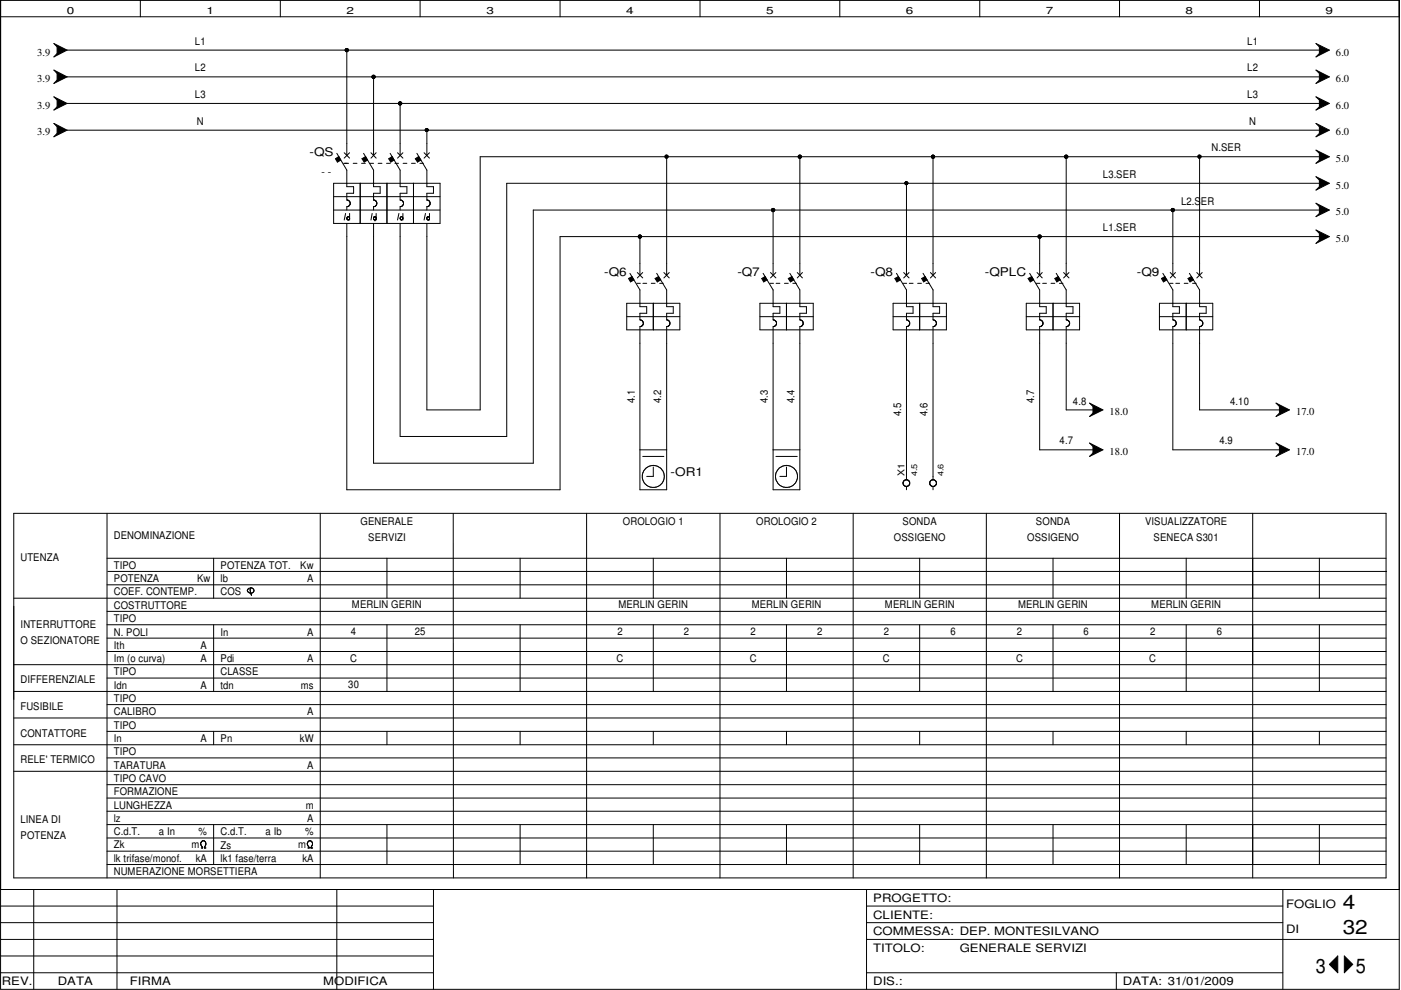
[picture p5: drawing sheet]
<svg xmlns="http://www.w3.org/2000/svg" width="297mm" height="210mm" viewBox="0 0 297 210" stroke-linecap="round" stroke-linejoin="round" font-family="sans-serif">
<g fill="none" stroke="#000" stroke-width=".21">
<path d="M.1 0h296.6v209.8h-296.6zM.1 3.6h296.6M11.4 9.2l2.8 1.4-2.8 1.5 .7-.8v-1.4zM11.4 14.9l2.8 1.4-2.8 1.4 .7-.7v-1.4zM14.2 10.6h265.5M14.2 16.3h265.5M29.8 0v3.6M59.4 0v3.6M73.5 10.6v22.3M79.2 16.3v16.6M89.1 0v3.6M118.7 0v3.6"/>
<path d="M148.4 0v3.6M178.1 0v3.6M207.7 0v3.6M237.4 0v3.6M267 0v3.6M279 9.2l2.9 1.4-2.9 1.5 .7-.8v-1.4zM279 14.9l2.9 1.4-2.9 1.4 .7-.7v-1.4zM11.4 26.2l2.8 1.4-2.8 1.4 .7-.7v-1.4zM11.4 20.5l2.8 1.4-2.8 1.4 .7-.7v-1.4zM14.2 27.6h265.5M14.2 21.9h265.5M70.7 38.9h22.6v8.5h-22.6z"/>
<path d="M71.1 33.7l.7-.5 .5 .8-.8 .4zM71.4 32.5l2.1 3.6v3.5h1.5v1.4h-1.5v1.4l.4 .1M72.9 34.6h1M73 32.4l1.1 1.1M74.1 32.4l-1.1 1.1M74.9 34.6h.8M76.4 38.9v8.5M76.7 34.6h.8M76.7 33.7l.8-.5 .4 .8-.7 .4zM77.1 32.5l2.1 3.6v3.5h1.4v1.4h-1.4v1.4l.6 .3 .1 .4-.1 .4M78.4 34.6h.8M78.7 32.4l1.1 1.1"/>
<path d="M79.8 32.4l-1.1 1.1M80.2 34.6h.8M82 34.6h.8M82 38.9v8.5M82.4 33.7l.7-.5 .5 .8-.8 .4zM82.7 32.5l2.1 3.6v3.5h1.5v1.4h-1.5v1.4a.68 .68 0 0 1 .7 1M83.7 34.6h.8M84.3 32.4l1.1 1.1M84.8 21.9v11M85.4 32.4l-1.1 1.1M85.5 34.6h.8M87.2 34.6h.8"/>
<path d="M87.7 38.9v8.5M88 33.7l.8-.5 .4 .8-.7 .4zM88.4 32.5l2.1 3.6v3.5h1.4v1.4h-1.4v1.4l.4 .1 .3 .4-.1 .6-.6 .3v.7M89 34.6h.8M89.9 32.4l1.2 1.1M90.5 27.6v5.3M91.1 32.4l-1.2 1.1M141.3 33.2v25.2M169.6 33.2v25.2M192.2 38.9v19.5M197.8 33.2v25.2M226.1 33.2v25.2"/>
<path d="M254.3 33.2v25.2M279 20.5l2.9 1.4-2.9 1.4 .7-.7v-1.4zM279 26.2l2.9 1.4-2.9 1.4 .7-.7v-1.4zM279 31.8l2.9 1.4-2.9 1.4 .7-.6v-1.5zM279 37.5l2.9 1.4-2.9 1.4 .7-.7v-1.4zM279.7 38.9h-172.3v53.6h-22.6v-45.1M279.7 33.2h-177.9v53.7h-11.3v-39.5M70.7 44.5h22.6M70.7 41.7h22.6M73.3 45.3l-.3 1.4M73.5 47.4v56.4h45.2v-53.6h161M73.7 46l.4 .1"/>
<path d="M73.8 45.9l-.2 .2v.3a.25 .25 0 0 0 .1 .2 .25 .25 0 0 0 .3 0M73.8 42.5h.1M73.9 42.5h.1M73.9 43.7h.1M73.9 45.9v.1M73.9 42.5l.2 .2M74.1 42.7h.1M74.1 46.5l-.2 .1M74.1 46.2h.1M74.1 42.7l.1 .6-.4 .5h-.3v.7M74.1 45.3v1.4M74.1 46.4h.1"/>
<path d="M78.9 45.3l-.2 1.4M79.3 46.6h.1M79.4 45.9v.1M79.5 46.7h.1M79.5 42.5h.1M79.5 43.7h.1M79.5 45.9v.1M79.6 46.6h.1M79.7 43.6h.1M79.7 46.5h.1M79.8 43.5l-.6 .3v.7M79.8 46.2l-.2-.2-.4 .1v.3l.2 .2"/>
<path d="M79.8 46.4l-.3 .3-.1-.1M79.8 45.3v1.4M79.8 43.5h.1M84.6 45.3l-.3 1.4M85 46l-.2 .4 .2 .2M85 46h.3M85.1 45.9l-.1 .1M85.2 42.5h.1M85.2 43.7h.1M85.2 45.9v.1M85.2 46.6h.1M85.3 46l.1 .2"/>
<path d="M85.4 46.3l-.2 .4-.2-.1M85.4 42.7l.1 .1M85.4 45.3v1.4M85.5 43.4l-.4 .4h-.3v.7M85.5 43.4h.1M85.5 42.9h.1M85.5 43.3h.1M90.2 45.3l-.3 1.4M90.5 46.5h.1M90.6 46.6h.1M90.7 45.9v.1M90.8 45.9v.1"/>
<path d="M90.9 46.6h.1M91.1 46.2l-.2-.2-.4 .1v.3l.2 .3 .4-.3M91.1 45.3v1.4M91.1 43.4h.1M133.3 59.1l.7-.5 .4 .8-.7 .4zM133.6 58l2.1 3.5v3.5h1.4v1.4h-1.4v1.4l.6 .4M135.1 57.8l1.2 1.1M135.7 50.2v8.2M136.3 57.8l-1.2 1.1M138.9 59.1l.7-.5 .5 .8-.7 .4zM139.2 58l2.1 3.5v3.5h1.4v1.4h-1.4v1.4l.5 .2M140.8 57.8l1.1 1.1"/>
<path d="M141.9 57.8l-1.1 1.1M161.5 59.1l.7-.5 .4 .8-.7 .4zM161.8 58l2.1 3.5v3.5h1.5v1.4h-1.5v1.4l.5 .2 .2 .4-.1 .6-.6 .3v34.5h5.7v-34.5l.6-.4M163.4 57.8l1.1 1.1M163.9 44.5v13.9M164.5 57.8l-1.1 1.1M167.1 59.1l.8-.5 .4 .8-.7 .4zM167.5 58l2.1 3.5v3.5h1.4v1.4h-1.4v1.4l.6 .4M169 57.8l1.1 1.1M170.1 57.8l-1.1 1.1M189.7 59.1l.8-.5 .4 .8-.7 .4zM190.1 58l2.1 3.5v3.5h1.4v1.4h-1.4v1.4l.5 .2"/>
<path d="M191.6 57.8l1.1 1.1M192.7 57.8l-1.1 1.1M195.4 59.1l.7-.5 .4 .8-.7 .4zM195.7 58l2.1 3.5v3.5h1.4v1.4h-1.4v1.4l.7 .4M197.3 57.8l1.1 1.1M198.4 57.8l-1.1 1.1M218 59.1l.7-.5 .5 .8-.8 .4zM218.3 58l2.1 3.5v3.5h1.4v1.4h-1.4v1.4l.7 .4M219.9 57.8l1.1 1.1M220.4 50.2v8.2M221 57.8l-1.1 1.1M223.6 59.1l.8-.5 .4 .8-.7 .4z"/>
<path d="M223.9 58l2.2 3.5v3.5h1.4v1.4h-1.4v1.4l.6 .4M225.5 57.8l1.1 1.1M226.6 57.8l-1.1 1.1M246.2 59.1l.8-.5 .4 .8-.7 .4zM246.5 58l2.2 3.5v3.5h1.4v1.4h-1.4v1.4l.6 .4M248.1 57.8l1.1 1.1M248.7 44.5v13.9M249.2 57.8l-1.1 1.1M251.9 59.1l.7-.5 .4 .8-.7 .4zM252.2 58l2.1 3.5v3.5h1.4v1.4h-1.4v1.4l.6 .4v.7M253.7 57.8l1.2 1.1M254.9 57.8l-1.2 1.1"/>
<path d="M279 43.1l2.9 1.4-2.9 1.4 .7-.6v-1.5zM279 48.8l2.9 1.4-2.9 1.4 .7-.7v-1.4zM279.7 44.5h-166.6v53.7h-33.9v-50.8M132.9 64.3h11.2v5.6h-11.2zM132.9 67.1h11.2M135 60.1h.8M135.7 69.3v34.5h5.6v-34.5M135.7 69.3h.1M136 69.2h.1M136.1 68h.1M136.1 69.1l-.4 .2M136.1 69.1h.1"/>
<path d="M136.3 68.1v.1M136.3 68.2v.7M136.3 68.2l.1 .1M136.3 60.1h.8M136.4 68.8l-.3 .3M138.1 60.1h.8M138.5 64.3v5.6M139.9 60.1h.7M141.3 69.3h.1M141.6 67.9h.1M141.6 69.2h.1M141.8 68h.1"/>
<path d="M141.8 69.1h.1M141.8 69.1l-.4 .2M141.8 68l.2 .2v.6l-.2 .2M141.9 68.2h.1M141.9 68.9h.1M142 68.3h.1M142 68.7v.1M161.1 64.3h11.3v5.6h-11.3zM161.1 67.1h11.3M163.2 60.1h.8M164.2 69.2h.1M164.5 60.1h.9"/>
<path d="M166.3 60.1h.8M166.7 64.3v5.6M168.1 60.1h.8M170 68h.1M170 69.1h.1M170.1 68.1h.1M170.1 69h.1M170.2 68.2v.6M170.2 68.2h.1M170.2 68.8v.1M189.4 64.3h11.3v5.6h-11.3zM189.4 67.1h11.3"/>
<path d="M191.5 60.1h.7M192.7 69.1l-.5 .2v32.4M192.7 68l.2 .3v.4l-.2 .3M192.7 68h.1M192.7 69v.1M192.8 60.1h.8M192.8 68.2v.1M194.6 60.1h.8M195 64.3v5.6M196.3 60.1h.8M198.2 68h.1M198.2 69.1h.1"/>
<path d="M198.4 68.1h.1M198.4 69h.1M198.5 68.9l-.7 .4v32.4M198.5 68.2v.6M198.5 68.2h.1M198.5 68.8v.1M217.6 64.3h11.3v5.6h-11.3zM217.6 67.1h11.3M219.7 60.1h.8M220.4 69.3v26.1h11.3M220.4 69.3h.1M220.7 69.2h.1"/>
<path d="M220.8 68h.1M220.8 69.1h.1M220.8 69.1l-.3 .2M220.9 68v.1M221.1 60.1h.8M221.1 68.2v.1M221.1 68.2v.7M221.1 68.8l-.2 .3M222.8 60.1h.8M223.3 64.3v5.6M224.6 60.1h.8M226.4 69.2h.1"/>
<path d="M226.5 68h.1M226.6 68.1v.1M226.7 68.2l.1 .2M226.7 68.2h.1M226.7 68.8v.1M226.7 68.3l-.1 .7-.5 .3v17.6h5.6M226.8 68.7h-.1M245.8 64.3h11.3v5.6h-11.3zM245.8 67.1h11.3M247.9 60.1h.8M249.3 68.9l-.6 .4v26.1h22.6M249.3 60.1h.8"/>
<path d="M249.3 68.2v.6M249.3 68.2h.1M249.3 68.8v.1M251.1 60.1h.8M251.5 64.3v5.6M252.9 60.1h.7M254.9 68.2h.1M255 68.8l-.3 .4-.4 .1v17.6h17M135.7 95.4h5.6M136.3 96.8h4.5M138.5 99v2h-1.4M163.9 95.4h5.7"/>
<path d="M164.5 96.8h4.5M166.7 99v2h-1.3M231 85.5l2.8 1.4-2.8 1.4 .7-.7v-1.4zM231 93.9l2.8 1.5-2.8 1.4 .7-.7v-1.4zM270.5 85.5l2.9 1.4-2.9 1.4 .8-.7v-1.4zM270.5 93.9l2.9 1.5-2.9 1.4 .8-.7v-1.4zM2.9 108.8h291v77.3h-291zM22.7 108.8v77.3M22.7 118.4h271.2M45.3 118.4v8.4M67.9 108.8v77.3M82 118.4v8.4"/>
<path d="M96.1 108.9v77.2M110.3 118.4v8.4M124.4 108.8v77.3M138.5 118.4v8.4M152.7 108.8v77.3M166.7 118.4v8.4M180.9 108.8v77.3M191.6 102.1l-.1 .5 .1 .3M191.6 102.1h.1M191.6 102.7v.1M191.6 101.9v.2M191.6 101.9h.1"/>
<path d="M191.6 102.9l.1 .1M191.8 101.8h.1M191.8 101.8l-.1 .1M191.8 103h.1M191.9 101.8h.7l.3 .4v.5l-.5 .4-.7-.1M192.2 103.1v.7M192.7 101.9h.1M192.7 102h.1M192.8 102.7h.1M195 118.4v8.4M197.1 102.4v.1M197.1 102.4h.1"/>
<path d="M197.2 102.7h.1M197.2 102.7l.3 .4M197.2 102.8h.1M197.3 101.9h.1M197.3 101.9l-.2 .3 .1 .5M197.4 101.9l.3-.2 .6 .2M197.4 103h.1M197.5 103.1h.1M197.8 103.1v.7M198.1 103.1h.1M198.2 101.8h.1M198.2 103h.1"/>
<path d="M198.2 103l-.6 .1M198.3 101.9h.1M198.4 101.9l.1 .7-.3 .4M198.4 102.9l-.1 .1M198.5 102.1h.1M209.1 108.8v77.3M223.3 118.4v8.4M237.4 108.8v77.3M251.5 118.4v8.4M265.6 108.8v77.3M279.7 118.4v8.4M2.9 126.8h291"/>
<path d="M22.7 124h271.2M22.7 129.6h271.2M22.7 132.5h271.2M22.7 135.3h271.2M22.7 138.1h271.2M22.9 121.2h271.1M45.3 132.5v14.1M52.5 125v.1M52.9 124.7l-.5 .4a.74 .74 0 0 0 .6 .6 .74 .74 0 0 0 .8-.3M53.1 124.7l-.1 .1M53.3 126.1h.1M53.5 124.7h-.4l-.1 .6 .3 .9"/>
<path d="M53.5 124.7h.1M53.5 124.7l.3 .3v.4M53.8 125.4h.1M82 132.5v14.1M110.3 132.5v14.1M138.5 132.5v14.1M166.7 132.5v14.1M195 132.5v14.1M223.3 132.5v14.1M251.5 132.5v14.1M279.7 132.5v14.1M2.9 140.9h291"/>
<path d="M2.9 152.2h291M2.9 157.9h291M2.9 146.6h291M22.7 149.4h271.2M22.7 155.1h271.2M22.7 143.8h271.2M45.3 155.1v2.8M82 155.1v2.8M110.3 155.1v2.8M138.5 155.1v2.8M166.7 155.1v2.8M195 155.1v2.8"/>
<path d="M223.3 155.1v2.8M251.5 155.1v2.8M279.7 155.1v2.8M2.9 163.5h291M22.7 166.4h271.2M22.7 169.2h271.2M22.7 172h271.2M22.7 174.8h271.2M22.7 160.7h271.2M22.7 177.7h271.2M42.5 179h.1M42.6 178.6l.4-.3h.3l.3 .3"/>
<path d="M42.6 178.6v.5l.2 .4M42.6 178.6h.1M42.8 179.5l.2 .3h-.3M42.8 179.5h.1M42.9 179.6v.1M43.3 178.3h.1M43.4 179.5v.1M43.6 178.5v.1M43.6 178.6v.6l-.3 .6h.4M43.6 178.6h.1M43.6 179.1v.1M45.3 174.8v8.5"/>
<path d="M65.2 179.1h.1M65.5 179.6v.1M65.9 178.3h-.1a.69 .69 0 0 0-.6 .4 .69 .69 0 0 0 .2 .8l.2 .3h-.3M65.9 178.3h.1M65.9 178.3l.3 .3M66.2 178.6v.5l-.3 .7h.4M66.2 178.6h.1M82 174.8v8.5M110.3 174.8v8.5M138.5 174.8v8.5M166.7 174.8v8.5M195 174.8v8.5"/>
<path d="M223.3 174.8v8.5M251.5 174.8v8.5M279.7 174.8v8.5M.1 188.6h296.6M.1 199.2h91.8M.1 195.6h91.8M.1 192.1h91.8M7.2 188.6v21.2M22.7 180.5h271.2M22.7 183.3h271.2M24.8 188.6v21.2M71.4 188.6v21.2"/>
<path d="M91.9 188.6v21.2M183.7 199.2h113M183.7 195.6h88.3M183.7 192.1h88.3M183.7 188.6v21.2M272 188.6v21.2M.1 202.7h91.8M.1 206.2h91.8M183.7 206.2h88.3M236.7 206.2v3.6M281.9 204.5l1.7-1.8v3.5zM285 202.7l1.8 1.8-1.8 1.7z"/>
<circle cx="73.5" cy="10.6" r=".34"/>
<circle cx="79.2" cy="16.3" r=".34"/>
<circle cx="84.8" cy="21.9" r=".34"/>
<circle cx="90.5" cy="27.6" r=".32"/>
<circle cx="141.3" cy="33.2" r=".32"/>
<circle cx="169.6" cy="33.2" r=".34"/>
<circle cx="192.2" cy="38.8" r=".32"/>
<circle cx="197.8" cy="33.2" r=".34"/>
<circle cx="226.1" cy="33.2" r=".34"/>
<circle cx="254.3" cy="33.2" r=".32"/>
<circle cx="135.7" cy="50.2" r=".34"/>
<circle cx="163.9" cy="44.5" r=".34"/>
<circle cx="220.4" cy="50.2" r=".34"/>
<circle cx="248.7" cy="44.5" r=".34"/>
<circle cx="138.5" cy="101" r="2.34"/>
<circle cx="166.8" cy="101" r="2.34"/>
</g>
<g fill="#000">
<path d="M281.9 204.5l1.7-1.8v3.5zM285 202.7l1.8 1.8-1.8 1.7z"/>
<path d="M11.4 14.9l2.8 1.4-2.8 1.4 .7-.7v-1.4z" fill-rule="evenodd"/>
<path d="M11.4 9.2l2.8 1.4-2.8 1.5 .7-.8v-1.4z" fill-rule="evenodd"/>
<path d="M279 14.9l2.9 1.4-2.9 1.4 .7-.7v-1.4z" fill-rule="evenodd"/>
<path d="M279 9.2l2.9 1.4-2.9 1.5 .7-.8v-1.4z" fill-rule="evenodd"/>
<path d="M11.4 26.2l2.8 1.4-2.8 1.4 .7-.7v-1.4z" fill-rule="evenodd"/>
<path d="M11.4 20.5l2.8 1.4-2.8 1.4 .7-.7v-1.4z" fill-rule="evenodd"/>
<path d="M71.1 33.7l.7-.5 .5 .8-.8 .4z" fill-rule="evenodd"/>
<path d="M76.7 33.7l.8-.5 .4 .8-.7 .4z" fill-rule="evenodd"/>
<path d="M82.4 33.7l.7-.5 .5 .8-.8 .4z" fill-rule="evenodd"/>
<path d="M88 33.7l.8-.5 .4 .8-.7 .4z" fill-rule="evenodd"/>
<path d="M279 37.5l2.9 1.4-2.9 1.4 .7-.7v-1.4z" fill-rule="evenodd"/>
<path d="M279 31.8l2.9 1.4-2.9 1.4 .7-.6v-1.5z" fill-rule="evenodd"/>
<path d="M279 26.2l2.9 1.4-2.9 1.4 .7-.7v-1.4z" fill-rule="evenodd"/>
<path d="M279 20.5l2.9 1.4-2.9 1.4 .7-.7v-1.4z" fill-rule="evenodd"/>
<path d="M133.3 59.1l.7-.5 .4 .8-.7 .4z" fill-rule="evenodd"/>
<path d="M138.9 59.1l.7-.5 .5 .8-.7 .4z" fill-rule="evenodd"/>
<path d="M161.5 59.1l.7-.5 .4 .8-.7 .4z" fill-rule="evenodd"/>
<path d="M167.1 59.1l.8-.5 .4 .8-.7 .4z" fill-rule="evenodd"/>
<path d="M189.7 59.1l.8-.5 .4 .8-.7 .4z" fill-rule="evenodd"/>
<path d="M195.4 59.1l.7-.5 .4 .8-.7 .4z" fill-rule="evenodd"/>
<path d="M218 59.1l.7-.5 .5 .8-.8 .4z" fill-rule="evenodd"/>
<path d="M223.6 59.1l.8-.5 .4 .8-.7 .4z" fill-rule="evenodd"/>
<path d="M246.2 59.1l.8-.5 .4 .8-.7 .4z" fill-rule="evenodd"/>
<path d="M251.9 59.1l.7-.5 .4 .8-.7 .4z" fill-rule="evenodd"/>
<path d="M279 48.8l2.9 1.4-2.9 1.4 .7-.7v-1.4z" fill-rule="evenodd"/>
<path d="M279 43.1l2.9 1.4-2.9 1.4 .7-.6v-1.5z" fill-rule="evenodd"/>
<path d="M231 85.5l2.8 1.4-2.8 1.4 .7-.7v-1.4z" fill-rule="evenodd"/>
<path d="M231 93.9l2.8 1.5-2.8 1.4 .7-.7v-1.4z" fill-rule="evenodd"/>
<path d="M270.5 85.5l2.9 1.4-2.9 1.4 .8-.7v-1.4z" fill-rule="evenodd"/>
<path d="M270.5 93.9l2.9 1.5-2.9 1.4 .8-.7v-1.4z" fill-rule="evenodd"/>
<circle cx="73.5" cy="10.6" r=".34"/>
<circle cx="79.2" cy="16.3" r=".34"/>
<circle cx="84.8" cy="21.9" r=".34"/>
<circle cx="90.5" cy="27.6" r=".32"/>
<circle cx="141.3" cy="33.2" r=".32"/>
<circle cx="169.6" cy="33.2" r=".34"/>
<circle cx="192.2" cy="38.8" r=".32"/>
<circle cx="197.8" cy="33.2" r=".34"/>
<circle cx="226.1" cy="33.2" r=".34"/>
<circle cx="254.3" cy="33.2" r=".32"/>
<circle cx="135.7" cy="50.2" r=".34"/>
<circle cx="163.9" cy="44.5" r=".34"/>
<circle cx="220.4" cy="50.2" r=".34"/>
<circle cx="248.7" cy="44.5" r=".34"/>
</g>
<g font-size="4.2">
<text x="284.7" y="192.8">4</text>
<text x="284.7" y="198.1">32</text>
<text x="279" y="206.2">3</text>
<text x="287.5" y="206.2">5</text>
</g>
<g font-size="2.5">
<text x="65.6" y="33.1">-QS</text>
<text x="128.1" y="58.5">-Q6</text>
<text x="156.3" y="58.5">-Q7</text>
<text x="184.6" y="58.5">-Q8</text>
<text x="208.8" y="58.5">-QPLC</text>
<text x="241" y="58.5">-Q9</text>
<text x="142.2" y="100.9">-OR1</text>
<text x="185.1" y="191.2">PROGETTO:</text>
<text x="185.1" y="194.8">CLIENTE:</text>
<text x="272.7" y="192.4">FOGLIO</text>
<text x="272.7" y="197.7">DI</text>
<text x="185.1" y="201.8">TITOLO:</text>
<text x="185.1" y="198.3">COMMESSA: DEP. MONTESILVANO</text>
<text x="203.5" y="201.8">GENERALE SERVIZI</text>
<text x=".4" y="208.9">REV.</text>
<text x="12.3" y="208.9">DATA</text>
<text x="27.5" y="208.9">FIRMA</text>
<text x="68.5" y="208.9">MODIFICA</text>
<text x="185.1" y="208.9">DIS.:</text>
<text x="238.1" y="208.9">DATA: 31/01/2009</text>
</g>
<g font-size="2.2">
<text x="7.9" y="11.8">3.9</text>
<text x="41.3" y="9.5">L1</text>
<text x="264.5" y="9.5">L1</text>
<text x="283.2" y="11.8">6.0</text>
<text x="7.9" y="17.4">3.9</text>
<text x="41.3" y="15.2">L2</text>
<text x="264.5" y="15.2">L2</text>
<text x="283.2" y="17.4">6.0</text>
<text x="7.9" y="23.1">3.9</text>
<text x="41.3" y="20.8">L3</text>
<text x="264.5" y="20.8">L3</text>
<text x="283.2" y="23.1">6.0</text>
<text x="7.9" y="28.7">3.9</text>
<text x="41.7" y="26.5">N</text>
<text x="264.9" y="26.5">N</text>
<text x="283.2" y="28.7">6.0</text>
<text x="256.8" y="32.1">N.SER</text>
<text x="283.2" y="34.4">5.0</text>
<text x="68.2" y="37.2">- -</text>
<text x="233.8" y="37.8">L3.SER</text>
<text x="283.2" y="40">5.0</text>
<text x="250.4" y="43.4">L2.SER</text>
<text x="283.2" y="45.7">5.0</text>
<text x="233.8" y="49.1">L1.SER</text>
<text x="283.2" y="51.3">5.0</text>
<text x="134.6" y="85.5" transform="rotate(-90 134.6 85.5)">4.1</text>
<text x="140.2" y="85.5" transform="rotate(-90 140.2 85.5)">4.2</text>
<text x="162.8" y="85.5" transform="rotate(-90 162.8 85.5)">4.3</text>
<text x="168.4" y="85.5" transform="rotate(-90 168.4 85.5)">4.4</text>
<text x="191" y="88.3" transform="rotate(-90 191 88.3)">4.5</text>
<text x="196.7" y="88.3" transform="rotate(-90 196.7 88.3)">4.6</text>
<text x="219.3" y="85.5" transform="rotate(-90 219.3 85.5)">4.7</text>
<text x="227.5" y="85.8">4.8</text>
<text x="235.2" y="88">18.0</text>
<text x="260.8" y="85.8">4.10</text>
<text x="274.8" y="88">17.0</text>
<text x="224.7" y="94.2">4.7</text>
<text x="258.5" y="94.2">4.9</text>
<text x="235.2" y="96.5">18.0</text>
<text x="274.8" y="96.5">17.0</text>
<text x="76.5" y="111.3">GENERALE</text>
<text x="132.1" y="111.3">OROLOGIO 1</text>
<text x="160.3" y="111.3">OROLOGIO 2</text>
<text x="191.3" y="111.3">SONDA</text>
<text x="219.6" y="111.3">SONDA</text>
<text x="242.8" y="111.3">VISUALIZZATORE</text>
<text x="4.4" y="119">UTENZA</text>
<text x="24.1" y="114.3">DENOMINAZIONE</text>
<text x="78.1" y="114.7">SERVIZI</text>
<text x="189.5" y="114.7">OSSIGENO</text>
<text x="217.8" y="114.7">OSSIGENO</text>
<text x="244.6" y="114.7">SENECA S301</text>
<text x="24.1" y="120.6">TIPO</text>
<text x="24.1" y="123.4">POTENZA</text>
<text x="41.8" y="123.4">Kw</text>
<text x="46.7" y="120.6">POTENZA TOT.</text>
<text x="46.7" y="123.4">lb</text>
<text x="63.7" y="120.6">Kw</text>
<text x="65.1" y="123.4">A</text>
<text x="24.1" y="126.2">COEF. CONTEMP.</text>
<text x="24.1" y="129.1">COSTRUTTORE</text>
<text x="24.1" y="131.9">TIPO</text>
<text x="46.7" y="126.2">COS</text>
<text x="74.6" y="129">MERLIN GERIN</text>
<text x="131.1" y="129">MERLIN GERIN</text>
<text x="159.4" y="129">MERLIN GERIN</text>
<text x="187.6" y="129">MERLIN GERIN</text>
<text x="215.9" y="129">MERLIN GERIN</text>
<text x="244.1" y="129">MERLIN GERIN</text>
<text x="4.4" y="133.2">INTERRUTTORE</text>
<text x="4.4" y="136.6">O SEZIONATORE</text>
<text x="24.1" y="134.7">N. POLI</text>
<text x="24.1" y="137.5">Ith</text>
<text x="42.5" y="137.5">A</text>
<text x="46.7" y="134.7">In</text>
<text x="65.1" y="134.7">A</text>
<text x="74.4" y="134.6">4</text>
<text x="87.9" y="134.6">25</text>
<text x="130.9" y="134.6">2</text>
<text x="145" y="134.6">2</text>
<text x="159.1" y="134.6">2</text>
<text x="173.2" y="134.6">2</text>
<text x="187.4" y="134.6">2</text>
<text x="201.5" y="134.6">6</text>
<text x="215.6" y="134.6">2</text>
<text x="229.7" y="134.6">6</text>
<text x="243.8" y="134.6">2</text>
<text x="258" y="134.6">6</text>
<text x="24.1" y="143.2">TIPO</text>
<text x="24.1" y="140.4">Im (o curva)</text>
<text x="42.5" y="140.4">A</text>
<text x="46.7" y="143.2">CLASSE</text>
<text x="46.7" y="140.4">Pdi</text>
<text x="65.1" y="140.4">A</text>
<text x="74.2" y="140.3">C</text>
<text x="130.7" y="140.3">C</text>
<text x="159" y="140.3">C</text>
<text x="187.2" y="140.3">C</text>
<text x="215.4" y="140.3">C</text>
<text x="243.7" y="140.3">C</text>
<text x="4.4" y="144.9">DIFFERENZIALE</text>
<text x="24.1" y="146">Idn</text>
<text x="24.1" y="148.8">TIPO</text>
<text x="42.5" y="146">A</text>
<text x="46.7" y="146">tdn</text>
<text x="63.8" y="146">ms</text>
<text x="73.8" y="145.9">30</text>
<text x="4.4" y="150.5">FUSIBILE</text>
<text x="24.1" y="151.7">CALIBRO</text>
<text x="24.1" y="154.5">TIPO</text>
<text x="65.1" y="151.7">A</text>
<text x="4.4" y="156.2">CONTATTORE</text>
<text x="4.4" y="161.8">RELE' TERMICO</text>
<text x="24.1" y="157.3">In</text>
<text x="24.1" y="160.1">TIPO</text>
<text x="42.5" y="157.3">A</text>
<text x="46.7" y="157.3">Pn</text>
<text x="63.5" y="157.3">kW</text>
<text x="24.1" y="163">TARATURA</text>
<text x="24.1" y="165.8">TIPO CAVO</text>
<text x="65.1" y="163">A</text>
<text x="24.1" y="168.6">FORMAZIONE</text>
<text x="24.1" y="171.4">LUNGHEZZA</text>
<text x="64.8" y="171.4">m</text>
<text x="4.4" y="174.5">LINEA DI</text>
<text x="4.4" y="177.9">POTENZA</text>
<text x="24.1" y="177.1">C.d.T.</text>
<text x="24.1" y="174.3">lz</text>
<text x="24.2" y="179.8">Zk</text>
<text x="33.7" y="177.1">a In</text>
<text x="40.6" y="179.8">m</text>
<text x="42.1" y="177.1">%</text>
<text x="46.7" y="177.1">C.d.T.</text>
<text x="46.7" y="179.9">Zs</text>
<text x="56.3" y="177.1">a Ib</text>
<text x="63.2" y="179.8">m</text>
<text x="64.7" y="177.1">%</text>
<text x="65.1" y="174.3">A</text>
<text x="24.1" y="182.8">lk trifase/monof.</text>
<text x="24.1" y="185.6">NUMERAZIONE MORSETTIERA</text>
<text x="41.5" y="182.8">kA</text>
<text x="46.7" y="182.8">lk1 fase/terra</text>
<text x="64.1" y="182.8">kA</text>
</g>
<g font-size="2.1">
<text x="14.1" y="2.9">0</text>
<text x="43.8" y="2.9">1</text>
<text x="73.4" y="2.9">2</text>
<text x="103.1" y="2.9">3</text>
<text x="132.8" y="2.9">4</text>
<text x="162.4" y="2.9">5</text>
<text x="192.1" y="2.9">6</text>
<text x="221.7" y="2.9">7</text>
<text x="251.4" y="2.9">8</text>
<text x="281" y="2.9">9</text>
</g>
<text font-size="2" x="191.8" y="101" transform="rotate(-90 191.8 101)">X1</text>
<g font-size="1.7">
<text x="194.4" y="101" transform="rotate(-90 194.4 101)">4.5</text>
<text x="200.1" y="101" transform="rotate(-90 200.1 101)">4.6</text>
</g>
</svg>
